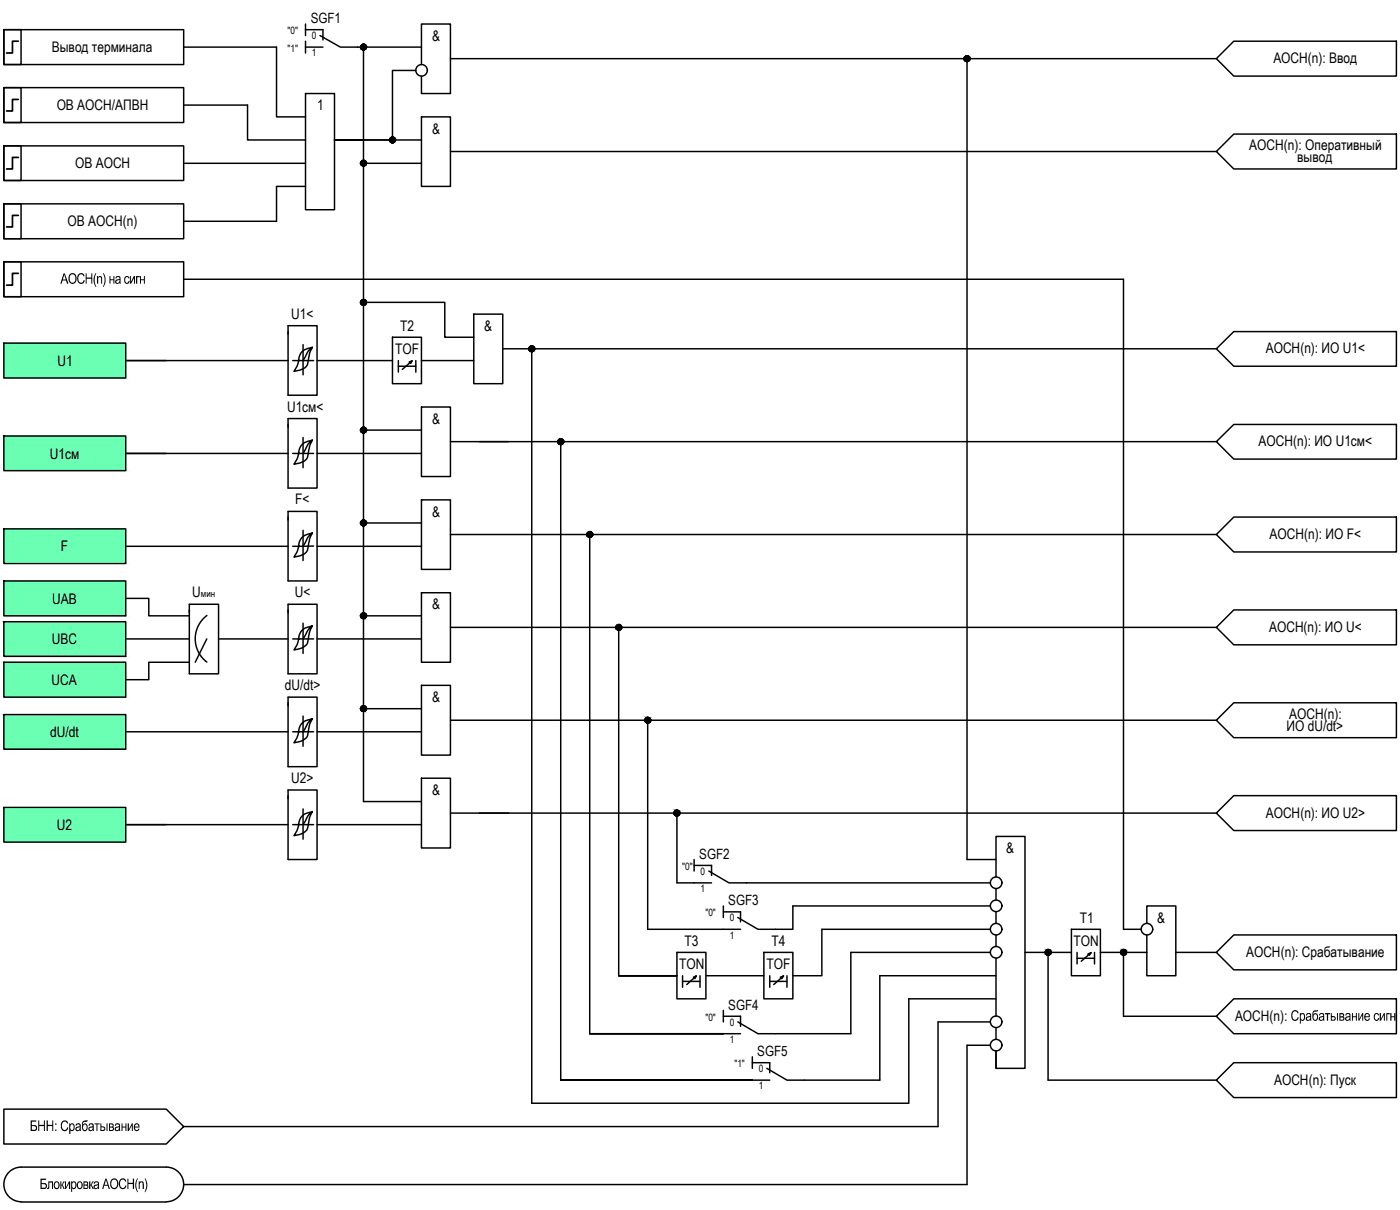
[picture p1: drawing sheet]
<svg xmlns="http://www.w3.org/2000/svg" width="241mm" height="209mm" viewBox="0 0 241 209" stroke-linecap="round" stroke-linejoin="round" font-family="sans-serif">
<g fill="none" stroke="#000" stroke-width=".25">
<path d="M.7 5.1h2.9v6h-2.9zM.7 5.1h31v6h-31zM.7 15.1h2.9v6h-2.9zM.7 15.1h31v6h-31zM31.7 8.1h16v12h5M31.7 18.1h11v6h10M52.7 16.1h4.9v20h-4.9zM52.7 5.1h3v1.8M52.7 8.1h3M52.7 4.1v2M52.7 7.1v2M55.1 6.1l3.6 2h13.9"/>
<path d="M62.6 8.1v130h10M71.7 12.1h-4.1v12h-10h15M72.6 11.1v-7h5v12h-5v-3M77.6 10.1h132M166.7 10.1v138h5M212.6 7.1h28.1v6h-28.1l-3-3zM.7 25.1h2.9v6h-2.9zM.7 25.1h31v6h-31zM.7 35.1h2.9v6h-2.9zM.7 35.1h31v6h-31zM31.7 28.1h21M52.7 32.1h-5v6h-16"/>
<path d="M62.6 24.1h-5h5M62.6 28.1h10M72.6 20.1h5v12h-5zM77.6 26.1h132M212.6 23.1h28.1v6h-28.1l-3-3zM.7 45.1h31v6h-31zM.7 45.1h2.9v6h-2.9zM31.7 48.1h161.9v112h3M49.6 57.1v11h5v-12h-5v1.5M52.2 59.4v5.2M53.8 59.8a8.9 8.9 0 0 0-.8 3 2.71 2.71 0 0 1-2.3 1.2 5.1 5.1 0 0 0 .9-2.7 2.42 2.42 0 0 1 2.2-1.5l-.6 .6-1 1.7h-1.7M81.7 54.1h4.9v12h-4.9z"/>
<path d="M20.6 62.1h29M20.6 78.1h29M49.6 73.1v11h5v-12h-5v1.5M52.2 75.4v5.2M52.2 62.1h1.8M52.2 78.1h1.8M53.8 75.9a8.9 8.9 0 0 0-.8 2.9 2.71 2.71 0 0 1-2.3 1.2 5.1 5.1 0 0 0 .9-2.7 2.42 2.42 0 0 1 2.2-1.4l-.6 .5-1 1.7h-1.7M54.6 62.1h13M54.6 78.1h18M62.6 74.1h10M72.6 70.1h5v12h-5zM72.6 62.1h9.1"/>
<path d="M77.6 76.1h132M86.6 60.1h123M91.6 60.1v130M96.6 76.1v110M209.6 60.1l3-3h28.1v6h-28.1zM209.6 76.1l3-3h28.1v6h-28.1zM21.7 94.1h27.9M49.6 89.1v11h5v-12h-5v1.5M52.2 91.4v5.2M53.8 91.9a8.9 8.9 0 0 0-.8 2.9 2.71 2.71 0 0 1-2.3 1.2 5.1 5.1 0 0 0 .9-2.7 2.42 2.42 0 0 1 2.2-1.4l-.6 .5-1 1.7h-1.7M54 94.1h-1.8M54.6 94.1h18"/>
<path d="M62.6 90.1h10M72.6 86.1h5v12h-5zM77.6 92.1h132M101.6 92.1v86M209.6 92.1l3-3h28.1v6h-28.1zM32.6 105.1v11h5.1v-12h-5.1v1.5M35.6 110.1l-2 4M35.7 106.1a5 5 0 0 0 0 8M37.7 110.1h11.9M49.6 105.1v11h5v-12h-5v1.5M52.2 107.4v5.2M52.2 110.1h1.8"/>
<path d="M53.8 107.9l-.4 .8-.3 1.5a1.98 1.98 0 0 1-2.1 1.7l-.3 .1a5.1 5.1 0 0 0 .9-2.7 2.42 2.42 0 0 1 2.2-1.4l-.2 .2a2.75 2.75 0 0 0-1 1.4l-.4 .6h-1.7M54.6 110.1h18M62.6 106.1h10M72.6 102.1h5v12h-5zM72.6 118.1h5v12h-5zM77.6 108.1h132M106.6 108.1v60M209.6 108.1l3-3h28.1v6h-28.1zM21.7 126.1h27.9M49.6 121.1v11h5v-12h-5v1.5M49.6 137.1v11h5v-12h-5v1.5M52.2 123.4v5.2"/>
<path d="M52.2 139.4v5.2M52.2 126.1h1.8M53.8 123.9l-.4 .8-.3 1.5a1.98 1.98 0 0 1-2.1 1.7l-.3 .1a5.6 5.6 0 0 0 .9-2.7 2.42 2.42 0 0 1 2.2-1.4l-.2 .2a2.75 2.75 0 0 0-1 1.4l-.4 .6h-1.7M53.8 139.9a5.7 5.7 0 0 0-.8 2.7 1.86 1.86 0 0 1-1.5 1.2l-.8 .2 .5-.8 .3-1a2.05 2.05 0 0 1 1.4-2.1l.9-.2a3 3 0 0 0-1.2 1.6l-.4 .6h-1.7M54.6 126.1h18M62.6 122.1h10M72.6 134.1h5v12h-5zM77.6 124.1h132M111.6 124.1v36M209.6 124.1l3-3h28.1v6h-28.1zM20.6 142.1h29M52.2 142.1h1.8"/>
<path d="M54.6 142.1h18M77.6 140.1h132M116.7 140.1v12M119.6 152.1h3M119.6 149.1h3v1.8M119.6 148.1v2M122.2 150.1l3.4 2h45M124.7 157.1h2.9v1.8M124.7 156.1v2M127.2 158.1l3.4 2h3M136.6 156.1h34M171.7 151.1v-7h4.9v40h-4.9v-3v3"/>
<path d="M171.7 153.1v2M171.7 157.1v2M197.6 159.1v-3h5v12h-5v-7M209.6 140.1l3-3h28.1v6h-28.1zM116.7 168.1h-10.1h10.1M121.7 168.1h9.9M124.7 178.1h-23.1h23.1M124.7 160.1h2.9M124.7 175.1h2.9v1.8M124.7 174.1v2M124.7 178.1h2.9M127.2 176.1l3.4 2h3"/>
<path d="M141.6 160.1h29M146.6 164.1h24M151.6 168.1h20.1M156.6 172.1h15.1M161.7 176.1h8.9M171.7 161.1v2M171.7 165.1v10M171.7 177.1v2M180.6 164.1v22h29M193.6 175.1h16M202.6 164.1h7M209.6 164.1l3-3h28.1v6h-28.1z"/>
<path d="M209.6 175.1l3-3h28.1v6h-28.1zM31.7 194.1l-3.1 3h-27.9v-6h27.9l3.1 3h130M129.7 186.1h-33.1h33.1M129.7 183.1h3v1.8M129.7 186.1h3M129.7 182.1v2M132.2 184.1l3.4 2h3M166.7 180.1h3.9M209.6 186.1l3-3h28.1v6h-28.1zM3.6 201.1h25.1a2.98 2.98 0 0 1 3 3 2.98 2.98 0 0 1-3 3M3.6 207.1h25M3.7 201.1a2.98 2.98 0 0 0-3 3 2.98 2.98 0 0 0 3 3"/>
<circle cx="62.7" cy="8.1" r=".49"/>
<circle cx="72.7" cy="12.1" r=".99"/>
<circle cx="166.7" cy="10.1" r=".49"/>
<circle cx="62.7" cy="28.1" r=".49"/>
<circle cx="67.7" cy="24.1" r=".49"/>
<circle cx="62.7" cy="52.1" r=".49"/>
<circle cx="62.7" cy="74.1" r=".49"/>
<circle cx="91.7" cy="60.1" r=".49"/>
<circle cx="96.7" cy="76.1" r=".49"/>
<circle cx="62.7" cy="90.1" r=".49"/>
<circle cx="101.7" cy="92.1" r=".49"/>
<circle cx="62.7" cy="106.1" r=".49"/>
<circle cx="106.6" cy="108.1" r=".49"/>
<circle cx="62.7" cy="122.1" r=".49"/>
<circle cx="111.6" cy="124.1" r=".49"/>
<circle cx="116.7" cy="140.1" r=".49"/>
<circle cx="171.7" cy="152.1" r=".99"/>
<circle cx="171.7" cy="156.1" r=".99"/>
<circle cx="171.7" cy="164.1" r=".99"/>
<circle cx="171.7" cy="176.1" r=".99"/>
<circle cx="171.7" cy="160.1" r=".99"/>
<circle cx="180.6" cy="164.1" r=".49"/>
<circle cx="193.6" cy="164.1" r=".49"/>
<circle cx="197.7" cy="160.1" r=".99"/>
<circle cx="171.7" cy="180.1" r=".99"/>
</g>
<g fill="#000" stroke="#000" stroke-width=".17">
<path d="M62.6 7.6h.1zM166.4 10.6h.5zM166.4 9.7h.5zM166.5 10.6h.2zM166.6 9.6h.1zM62.6 27.6h.1zM67.6 23.6h.1zM62.6 51.6h.1zM91.6 59.6h.1zM62.6 73.6h.1zM96.6 75.6h.1zM62.6 89.6h.1z"/>
<path d="M101.3 92.4h.7zM101.5 92.6h.3zM101.6 91.6h.1zM62.6 106.6h.2zM62.6 105.6h.1zM106.5 108.6h.3zM106.6 107.6h.1zM62.6 122.6h.2zM62.6 121.6h.1zM111.5 124.6h.2zM111.6 123.6h.1zM116.6 139.6h.1z"/>
<path d="M116.5 140.6h.2zM180.5 164.6h.3zM180.6 163.6h.1zM193.5 164.6h.2zM193.6 163.6h.1z"/>
<path d="M62.6 8.6h.1zM62.6 8.6h.1zM62.6 8.6h.2z"/>
<path d="M62.6 7.6l.2 .1zM62.6 7.6l.2 .1z"/>
<path d="M62.6 7.7h.2zM62.5 7.7h.3z"/>
<path d="M62.5 7.7h.4zM62.4 7.7h.5z"/>
<path d="M62.5 8.6h.3zM62.5 8.6h.3z"/>
<path d="M62.4 7.7h.5zM62.4 7.7h.5z"/>
<path d="M62.4 8.6h.5zM62.4 8.6h.4z"/>
<path d="M62.4 7.7h.5zM62.3 7.7h.6z"/>
<path d="M62.4 8.5h.5zM62.4 8.5l.5 .1z"/>
<path d="M62.3 7.7h.7zM62.3 7.7h.7z"/>
<path d="M62.3 8.5h.6zM62.3 8.5h.6z"/>
<path d="M62.3 7.7l.7 .1zM62.3 7.7l.7 .1z"/>
<path d="M62.3 8.5h.7zM62.3 8.5h.6z"/>
<path d="M62.3 7.8h.7zM62.3 7.8h.7z"/>
<path d="M62.3 7.8l.8 .1zM62.3 7.8l.8 .1z"/>
<path d="M62.3 8.4l.7 .1zM62.3 8.4l.7 .1z"/>
<path d="M62.3 8.5h.7zM62.3 8.5h.7z"/>
<path d="M62.2 7.9h.9zM62.2 7.9h.9z"/>
<path d="M62.2 7.9h.9zM62.2 7.9h.9z"/>
<path d="M62.2 8.4h.9zM62.2 8.4h.9z"/>
<path d="M62.2 8.4h.9zM62.2 8.4h.8z"/>
<path d="M62.2 7.9l.9 .1zM62.2 7.9l.9 .1z"/>
<path d="M62.2 8h1zM62.2 8h1z"/>
<path d="M62.2 8.2l.9 .1zM62.2 8.2l.9 .1z"/>
<path d="M62.2 8.3h.9zM62.2 8.3l.9 .1z"/>
<path d="M62.2 8l1 .1zM62.2 8l1 .1z"/>
<path d="M62.1 8.1h1.1zM62.1 8.1h1.1z"/>
<path d="M62.1 8.1l1.1 .1zM62.1 8.1l1.1 .1z"/>
<path d="M62.1 8.2h1.1zM62.1 8.2h1.1z"/>
<path d="M62.2 8.2h1zM62.2 8.2h.9z"/>
<path d="M166.5 10.6h.2zM166.6 10.6h.1z"/>
<path d="M166.6 9.6h.1zM166.5 9.6h.2z"/>
<path d="M166.5 9.6h.3zM166.5 9.6h.3z"/>
<path d="M166.5 9.6l.4 .1zM166.5 9.6l.4 .1zM166.4 9.7h.5z"/>
<path d="M166.5 10.6h.3zM166.5 10.6h.2z"/>
<path d="M166.4 9.7h.5zM166.4 9.7h.5z"/>
<path d="M166.4 10.6h.5zM166.4 10.6h.4z"/>
<path d="M166.4 9.7h.6zM166.3 9.7h.7z"/>
<path d="M166.4 10.5h.5zM166.4 10.5l.5 .1zM166.4 10.6h.5z"/>
<path d="M166.3 9.7l.7 .1zM166.3 9.8h.7z"/>
<path d="M166.3 10.5h.7zM166.3 10.5h.6z"/>
<path d="M166.3 9.8h.7zM166.3 9.8h.7z"/>
<path d="M166.3 10.5h.7zM166.3 10.5h.7z"/>
<path d="M166.2 9.8l.9 .1zM166.2 9.8l.9 .1z"/>
<path d="M166.2 10.4h.8zM166.2 10.4l.8 .1z"/>
<path d="M166.2 9.9h.9zM166.2 9.9h.9z"/>
<path d="M166.2 9.9h.9zM166.2 9.9h.9z"/>
<path d="M166.2 10.4h.9zM166.2 10.4h.9z"/>
<path d="M166.2 10.4h.9zM166.2 10.4h.8z"/>
<path d="M166.2 9.9l.9 .1zM166.2 9.9l.9 .1z"/>
<path d="M166.1 10h1zM166.1 10h1z"/>
<path d="M166.1 10l1 .1zM166.1 10l1 .1z"/>
<path d="M166.1 10.1h1zM166.1 10.1h1z"/>
<path d="M166.1 10.1h1zM166.1 10.1h1z"/>
<path d="M166.1 10.1l1 .1zM166.1 10.1l1 .1z"/>
<path d="M166.1 10.2l1 .1zM166.1 10.2l1 .1z"/>
<path d="M166.1 10.3h1zM166.1 10.3h1z"/>
<path d="M166.2 10.3h.9zM166.2 10.3l.9 .1z"/>
<path d="M62.6 28.6h.1zM62.6 28.6h.1zM62.6 28.6h.2z"/>
<path d="M62.6 27.6h.2zM62.6 27.6h.2z"/>
<path d="M62.6 27.6h.2zM62.5 27.6h.3z"/>
<path d="M62.5 27.6l.4 .1zM62.4 27.7h.5z"/>
<path d="M62.5 28.6h.3zM62.5 28.6h.3z"/>
<path d="M62.4 27.7h.5zM62.4 27.7h.5z"/>
<path d="M62.4 28.6h.5zM62.4 28.6h.4z"/>
<path d="M62.4 27.7h.5zM62.4 27.7h.5z"/>
<path d="M62.4 28.6h.5zM62.4 28.6h.5z"/>
<path d="M62.3 27.7l.7 .1zM62.3 27.7l.7 .1z"/>
<path d="M62.3 28.5h.6zM62.3 28.5l.6 .1z"/>
<path d="M62.3 28.5h.7zM62.3 28.5h.7z"/>
<path d="M62.3 28.5h.7zM62.3 28.5h.6z"/>
<path d="M62.3 27.8h.7zM62.3 27.8h.7z"/>
<path d="M62.3 27.8h.7zM62.3 27.8h.7z"/>
<path d="M62.3 27.8h.8zM62.3 27.8h.8z"/>
<path d="M62.3 28.4l.7 .1zM62.3 28.4l.7 .1z"/>
<path d="M62.2 27.8l.9 .1zM62.2 27.8l.9 .1z"/>
<path d="M62.2 27.9h.9zM62.2 27.9h.9z"/>
<path d="M62.2 28.4h.9zM62.2 28.4h.9z"/>
<path d="M62.2 28.4h.9zM62.2 28.4h.8z"/>
<path d="M62.2 27.9l.9 .1zM62.2 27.9l.9 .1z"/>
<path d="M62.2 28h1zM62.2 28h1z"/>
<path d="M62.2 28.3h.9zM62.2 28.3h.9z"/>
<path d="M62.2 28.3h.9zM62.2 28.3l.9 .1z"/>
<path d="M62.2 28l1 .1zM62.2 28l1 .1z"/>
<path d="M62.1 28.1h1.1zM62.1 28.1h1.1z"/>
<path d="M62.1 28.1l1.1 .1zM62.1 28.1l1.1 .1z"/>
<path d="M62.1 28.2h1.1zM62.1 28.2h1.1z"/>
<path d="M62.2 28.2h1zM62.2 28.2l.9 .1z"/>
<path d="M67.6 24.6h.1zM67.6 24.6h.1zM67.6 24.6h.2z"/>
<path d="M67.6 23.6l.2 .1zM67.6 23.6l.2 .1z"/>
<path d="M67.6 23.7h.2zM67.5 23.7h.3z"/>
<path d="M67.5 23.7h.3zM67.4 23.7h.4z"/>
<path d="M67.5 24.6h.3zM67.5 24.6h.3z"/>
<path d="M67.4 23.7h.5zM67.4 23.7h.5z"/>
<path d="M67.4 24.6h.4zM67.4 24.6h.4z"/>
<path d="M67.4 23.7h.5zM67.3 23.7h.6z"/>
<path d="M67.4 24.5h.5zM67.4 24.5l.4 .1z"/>
<path d="M67.3 23.7h.7zM67.3 23.7h.7z"/>
<path d="M67.3 24.5h.6zM67.3 24.5h.6z"/>
<path d="M67.3 23.7l.7 .1zM67.3 23.7l.7 .1z"/>
<path d="M67.3 24.5h.7zM67.3 24.5h.6z"/>
<path d="M67.3 23.8h.7zM67.3 23.8h.7z"/>
<path d="M67.3 23.8l.8 .1zM67.3 23.8l.8 .1z"/>
<path d="M67.3 24.4l.7 .1zM67.3 24.4l.7 .1z"/>
<path d="M67.3 24.5h.7zM67.3 24.5h.7z"/>
<path d="M67.2 23.9h.9zM67.2 23.9h.9z"/>
<path d="M67.2 24.4h.9zM67.2 24.4h.8z"/>
<path d="M67.2 23.9l.9 .1zM67.2 24h.9z"/>
<path d="M67.2 24h.9zM67.2 24h.9z"/>
<path d="M67.2 24h.9zM67.2 24h.9z"/>
<path d="M67.2 24.2l.9 .1zM67.2 24.2l.9 .1z"/>
<path d="M67.2 24.3h.9zM67.2 24.3h.9z"/>
<path d="M67.2 24.3h.9zM67.2 24.3l.9 .1z"/>
<path d="M67.2 24l.9 .1zM67.2 24l.9 .1z"/>
<path d="M67.1 24.1h1zM67.1 24.1h1z"/>
<path d="M67.1 24.1l1 .1zM67.1 24.1l1 .1z"/>
<path d="M67.1 24.2h1zM67.1 24.2h1z"/>
<path d="M67.2 24.2h.9zM67.2 24.2h.9z"/>
<path d="M62.6 52.6h.1zM62.6 52.6h.1zM62.6 52.6h.2z"/>
<path d="M62.6 51.6h.2zM62.6 51.6h.2z"/>
<path d="M62.6 51.6h.2zM62.5 51.6h.3z"/>
<path d="M62.5 51.6l.4 .1zM62.4 51.7h.5z"/>
<path d="M62.5 52.6h.3zM62.5 52.6h.3z"/>
<path d="M62.4 51.7h.5zM62.4 51.7h.5z"/>
<path d="M62.4 52.6h.5zM62.4 52.6h.4z"/>
<path d="M62.4 51.7h.5zM62.4 51.7h.5z"/>
<path d="M62.4 52.6h.5zM62.4 52.6h.5z"/>
<path d="M62.3 51.7l.7 .1zM62.3 51.7l.7 .1z"/>
<path d="M62.3 52.5h.6zM62.3 52.5l.6 .1z"/>
<path d="M62.3 52.5h.7zM62.3 52.5h.7z"/>
<path d="M62.3 52.5h.7zM62.3 52.5h.6z"/>
<path d="M62.3 51.8h.7zM62.3 51.8h.7z"/>
<path d="M62.3 51.8h.7zM62.3 51.8h.7z"/>
<path d="M62.3 51.8h.8zM62.3 51.8h.8z"/>
<path d="M62.3 52.4l.7 .1zM62.3 52.4l.7 .1z"/>
<path d="M62.2 51.8l.9 .1zM62.2 51.8l.9 .1z"/>
<path d="M62.2 51.9h.9zM62.2 51.9h.9z"/>
<path d="M62.2 52.4h.9zM62.2 52.4h.9z"/>
<path d="M62.2 52.4h.9zM62.2 52.4h.8z"/>
<path d="M62.2 51.9l.9 .1zM62.2 51.9l.9 .1z"/>
<path d="M62.2 52h1zM62.2 52h1z"/>
<path d="M62.2 52.3h.9zM62.2 52.3h.9z"/>
<path d="M62.2 52.3h.9zM62.2 52.3l.9 .1z"/>
<path d="M62.2 52l1 .1zM62.2 52l1 .1z"/>
<path d="M62.1 52.1h1.1zM62.1 52.1h1.1z"/>
<path d="M62.1 52.1l1.1 .1zM62.1 52.1l1.1 .1z"/>
<path d="M62.1 52.2h1.1zM62.1 52.2h1.1z"/>
<path d="M62.2 52.2h1zM62.2 52.2l.9 .1z"/>
<path d="M91.6 59.6h.2zM91.6 59.6h.2z"/>
<path d="M91.6 59.6h.2zM91.5 59.6h.3z"/>
<path d="M91.5 59.6l.4 .1zM91.5 59.6l.4 .1z"/>
<path d="M91.4 59.7h.5zM91.4 59.7h.5z"/>
<path d="M91.4 59.7h.5zM91.3 59.7h.6z"/>
<path d="M91.3 59.7h.7zM91.3 59.7h.7z"/>
<path d="M91.3 59.7l.7 .1zM91.3 59.7l.7 .1z"/>
<path d="M91.3 59.8h.7zM91.3 59.8h.7z"/>
<path d="M91.3 59.8h.8zM91.3 59.8h.8z"/>
<path d="M91.2 59.8l.9 .1zM91.2 59.8l.9 .1z"/>
<path d="M91.2 59.9h.9zM91.2 59.9h.9z"/>
<path d="M91.2 59.9l.9 .1zM91.2 59.9l.9 .1z"/>
<path d="M91.2 60h.9zM91.2 60h.9z"/>
<path d="M62.6 74.6h.1zM62.6 74.6h.1zM62.6 74.6h.2z"/>
<path d="M62.6 73.6h.2zM62.6 73.6h.2z"/>
<path d="M62.6 73.6h.2zM62.5 73.6h.3z"/>
<path d="M62.5 73.6h.4zM62.4 73.6h.5z"/>
<path d="M62.5 74.6h.3zM62.5 74.6h.3z"/>
<path d="M62.4 73.6l.5 .1zM62.4 73.6l.5 .1z"/>
<path d="M62.4 74.6h.5zM62.4 74.6h.4z"/>
<path d="M62.4 73.7h.5zM62.4 73.7h.5z"/>
<path d="M62.4 74.5h.5zM62.4 74.5l.5 .1z"/>
<path d="M62.3 73.7h.7zM62.3 73.7h.7z"/>
<path d="M62.3 74.5h.6zM62.3 74.5h.6z"/>
<path d="M62.3 73.7l.7 .1zM62.3 73.7l.7 .1z"/>
<path d="M62.3 74.5h.7zM62.3 74.5h.6z"/>
<path d="M62.3 73.8h.7zM62.3 73.8h.7z"/>
<path d="M62.3 73.8l.8 .1zM62.3 73.8l.8 .1z"/>
<path d="M62.3 74.4l.7 .1zM62.3 74.4l.7 .1z"/>
<path d="M62.3 74.5h.7zM62.3 74.5h.7z"/>
<path d="M62.2 73.9h.9zM62.2 73.9h.9z"/>
<path d="M62.2 73.9h.9zM62.2 73.9h.9z"/>
<path d="M62.2 74.4h.9zM62.2 74.4h.9z"/>
<path d="M62.2 74.4h.9zM62.2 74.4h.8z"/>
<path d="M62.2 73.9l.9 .1zM62.2 73.9l.9 .1z"/>
<path d="M62.2 74h1zM62.2 74h1z"/>
<path d="M62.2 74.2l.9 .1zM62.2 74.2l.9 .1z"/>
<path d="M62.2 74.3h.9zM62.2 74.3l.9 .1z"/>
<path d="M62.2 74l1 .1zM62.2 74l1 .1z"/>
<path d="M62.1 74.1h1.1zM62.1 74.1h1.1z"/>
<path d="M62.1 74.1l1.1 .1zM62.1 74.1l1.1 .1z"/>
<path d="M62.1 74.2h1.1zM62.1 74.2h1.1z"/>
<path d="M62.2 74.2h1zM62.2 74.2h.9z"/>
<path d="M91.6 60.6h.1zM91.6 60.6h.1zM91.6 60.6h.2z"/>
<path d="M91.5 60.6h.3zM91.5 60.6h.3z"/>
<path d="M91.4 60.6h.5zM91.4 60.6h.4z"/>
<path d="M91.4 60.6h.5zM91.4 60.6h.5z"/>
<path d="M91.3 60.5h.6zM91.3 60.5l.6 .1z"/>
<path d="M91.3 60.5h.7zM91.3 60.5h.7z"/>
<path d="M91.3 60.5h.7zM91.3 60.5h.6z"/>
<path d="M91.3 60.4l.7 .1zM91.3 60.4l.7 .1z"/>
<path d="M91.2 60.4h.9zM91.2 60.4h.8z"/>
<path d="M91.2 60.3h.9zM91.2 60.3h.9z"/>
<path d="M91.2 60.3l.9 .1zM91.2 60.3l.9 .1z"/>
<path d="M91.2 60.4h.9zM91.2 60.4h.9z"/>
<path d="M91.2 60l.9 .1zM91.2 60l.9 .1z"/>
<path d="M91.1 60.1h1zM91.1 60.1h1z"/>
<path d="M91.1 60.1l1 .1zM91.1 60.1l1 .1z"/>
<path d="M91.1 60.2h1zM91.1 60.2h1z"/>
<path d="M91.2 60.2h.9zM91.2 60.2l.9 .1z"/>
<path d="M96.6 76.6h.1zM96.6 76.6h.1zM96.6 76.6h.2z"/>
<path d="M96.6 75.6h.2zM96.6 75.6h.2z"/>
<path d="M96.6 75.6h.2zM96.5 75.6h.3z"/>
<path d="M96.5 75.6l.3 .1zM96.4 75.7h.4z"/>
<path d="M96.5 76.6h.3zM96.5 76.6h.3z"/>
<path d="M96.4 75.7h.5zM96.4 75.7h.5z"/>
<path d="M96.4 76.6h.4zM96.4 76.6h.4z"/>
<path d="M96.4 75.7h.5zM96.4 75.7h.5z"/>
<path d="M96.4 76.6h.5zM96.4 76.6h.4z"/>
<path d="M96.3 75.7h.7zM96.3 75.7h.7z"/>
<path d="M96.3 76.5h.6zM96.3 76.5l.6 .1z"/>
<path d="M96.3 75.7l.7 .1zM96.3 75.7l.7 .1z"/>
<path d="M96.3 76.5h.7zM96.3 76.5h.7z"/>
<path d="M96.3 76.5h.7zM96.3 76.5h.6z"/>
<path d="M96.3 75.8h.7zM96.3 75.8h.7z"/>
<path d="M96.3 75.8l.8 .1zM96.3 75.8l.8 .1z"/>
<path d="M96.3 76.4l.7 .1zM96.3 76.4l.7 .1z"/>
<path d="M96.2 75.9h.9zM96.2 75.9h.9z"/>
<path d="M96.2 76.4h.9zM96.2 76.4h.8z"/>
<path d="M96.2 75.9h.9zM96.2 75.9h.9z"/>
<path d="M96.2 75.9l.9 .1zM96.2 75.9l.9 .1z"/>
<path d="M96.2 76h.9zM96.2 76h.9z"/>
<path d="M96.2 76.3h.9zM96.2 76.3h.9z"/>
<path d="M96.2 76.3l.9 .1zM96.2 76.3l.9 .1z"/>
<path d="M96.2 76.4h.9zM96.2 76.4h.9z"/>
<path d="M96.2 76l.9 .1zM96.2 76l.9 .1z"/>
<path d="M96.1 76.1h1zM96.1 76.1h1z"/>
<path d="M96.1 76.1h1zM96.1 76.1h1z"/>
<path d="M96.1 76.1l1 .1zM96.1 76.1l1 .1z"/>
<path d="M96.2 76.2h.9zM96.2 76.2l.9 .1z"/>
<path d="M62.6 90.6h.1zM62.6 90.6h.1zM62.6 90.6h.2z"/>
<path d="M62.6 89.6l.2 .1zM62.6 89.6l.2 .1z"/>
<path d="M62.6 89.7h.2zM62.5 89.7h.3z"/>
<path d="M62.5 89.7h.4zM62.4 89.7h.5z"/>
<path d="M62.5 90.6h.3zM62.5 90.6h.3z"/>
<path d="M62.4 89.7h.5zM62.4 89.7h.5z"/>
<path d="M62.4 90.6h.5zM62.4 90.6h.4z"/>
<path d="M62.4 89.7h.5zM62.3 89.7h.6z"/>
<path d="M62.4 90.5h.5zM62.4 90.5l.5 .1z"/>
<path d="M62.3 89.7h.7zM62.3 89.7h.7z"/>
<path d="M62.3 90.5h.6zM62.3 90.5h.6z"/>
<path d="M62.3 89.7l.7 .1zM62.3 89.7l.7 .1z"/>
<path d="M62.3 90.5h.7zM62.3 90.5h.6z"/>
<path d="M62.3 89.8h.7zM62.3 89.8h.7z"/>
<path d="M62.3 89.8l.8 .1zM62.3 89.8l.8 .1z"/>
<path d="M62.3 90.4l.7 .1zM62.3 90.4l.7 .1z"/>
<path d="M62.3 90.5h.7zM62.3 90.5h.7z"/>
<path d="M62.2 89.9h.9zM62.2 89.9h.9z"/>
<path d="M62.2 89.9h.9zM62.2 89.9h.9z"/>
<path d="M62.2 90.3l.9 .1zM62.2 90.3l.9 .1z"/>
<path d="M62.2 90.4h.9zM62.2 90.4h.8z"/>
<path d="M62.2 89.9l.9 .1zM62.2 89.9l.9 .1z"/>
<path d="M62.2 90h1zM62.2 90h1z"/>
<path d="M62.2 90.2l.9 .1zM62.2 90.2l.9 .1z"/>
<path d="M62.2 90.3h.9zM62.2 90.3h.9z"/>
<path d="M62.2 90l1 .1zM62.2 90l1 .1z"/>
<path d="M62.1 90.1h1.1zM62.1 90.1h1.1z"/>
<path d="M62.1 90.1l1.1 .1zM62.1 90.1l1.1 .1z"/>
<path d="M62.1 90.2h1.1zM62.1 90.2h1.1z"/>
<path d="M62.2 90.2h1zM62.2 90.2h.9z"/>
<path d="M101.5 92.6h.2zM101.6 92.6h.1z"/>
<path d="M101.6 91.6h.2zM101.5 91.6h.3z"/>
<path d="M101.5 91.6h.3zM101.5 91.6h.3z"/>
<path d="M101.5 91.6l.3 .1zM101.5 91.6l.3 .1z"/>
<path d="M101.5 92.6h.3zM101.5 92.6h.3z"/>
<path d="M101.5 92.6h.3zM101.5 92.6h.3z"/>
<path d="M101.5 91.7h.4zM101.4 91.7h.5z"/>
<path d="M101.4 91.7h.5zM101.4 91.7h.5z"/>
<path d="M101.4 92.6h.5zM101.4 92.6h.4z"/>
<path d="M101.4 91.7h.6zM101.3 91.7h.7z"/>
<path d="M101.4 92.5h.5zM101.4 92.5l.5 .1z"/>
<path d="M101.3 91.7l.7 .1zM101.3 91.7l.7 .1z"/>
<path d="M101.3 92.5h.7zM101.3 92.5h.6z"/>
<path d="M101.3 91.8h.7zM101.3 91.8h.7z"/>
<path d="M101.3 91.8l.8 .1zM101.3 91.8l.8 .1z"/>
<path d="M101.3 92.4h.7zM101.3 92.4l.7 .1z"/>
<path d="M101.2 91.9h.9zM101.2 91.9h.9z"/>
<path d="M101.2 92.4h.9zM101.2 92.4h.8zM101.3 92.4h.7z"/>
<path d="M101.2 91.9h.9zM101.2 91.9h.9z"/>
<path d="M101.2 91.9l.9 .1zM101.2 91.9l.9 .1z"/>
<path d="M101.2 92.3l.9 .1zM101.2 92.3l.9 .1z"/>
<path d="M101.2 92.4h.9zM101.2 92.4h.9z"/>
<path d="M101.2 92h.9zM101.2 92h.9z"/>
<path d="M101.2 92l.9 .1zM101.2 92l.9 .1z"/>
<path d="M101.2 92.1h.9zM101.2 92.1h.9z"/>
<path d="M101.2 92.1h.9zM101.2 92.1h.9z"/>
<path d="M101.2 92.1l.9 .1zM101.2 92.1l.9 .1z"/>
<path d="M101.2 92.2l.9 .1zM101.2 92.2l.9 .1z"/>
<path d="M101.2 92.3h.9zM101.2 92.3h.9z"/>
<path d="M62.6 105.6l.2 .1zM62.6 105.6l.2 .1z"/>
<path d="M62.6 106.6h.1zM62.6 106.6h.1z"/>
<path d="M62.6 105.7h.2zM62.5 105.7h.3z"/>
<path d="M62.5 105.7h.4zM62.4 105.7h.5z"/>
<path d="M62.5 106.6h.3zM62.5 106.6h.3z"/>
<path d="M62.4 105.7h.5zM62.4 105.7h.5z"/>
<path d="M62.4 106.6h.5zM62.4 106.6h.4z"/>
<path d="M62.4 105.7h.5zM62.3 105.7h.6z"/>
<path d="M62.4 106.5h.5zM62.4 106.5l.5 .1z"/>
<path d="M62.3 105.7h.7zM62.3 105.7h.7z"/>
<path d="M62.3 106.5h.6zM62.3 106.5h.6z"/>
<path d="M62.3 105.7l.7 .1zM62.3 105.7l.7 .1z"/>
<path d="M62.3 106.5h.7zM62.3 106.5h.6z"/>
<path d="M62.3 105.8h.7zM62.3 105.8h.7z"/>
<path d="M62.3 105.8l.8 .1zM62.3 105.8l.8 .1z"/>
<path d="M62.3 106.4l.7 .1zM62.3 106.4l.7 .1z"/>
<path d="M62.3 106.5h.7zM62.3 106.5h.7z"/>
<path d="M62.2 105.9h.9zM62.2 105.9h.9z"/>
<path d="M62.2 105.9l.9 .1zM62.2 105.9l.9 .1z"/>
<path d="M62.2 106.3l.9 .1zM62.2 106.3l.9 .1z"/>
<path d="M62.2 106.4h.9zM62.2 106.4h.8z"/>
<path d="M62.2 106h.9zM62.2 106h.9z"/>
<path d="M62.2 106h1zM62.2 106h1z"/>
<path d="M62.2 106.2l.9 .1zM62.2 106.2l.9 .1z"/>
<path d="M62.2 106.3h.9zM62.2 106.3h.9z"/>
<path d="M62.2 106l1 .1zM62.2 106l1 .1z"/>
<path d="M62.1 106.1h1.1zM62.1 106.1h1.1z"/>
<path d="M62.1 106.1l1.1 .1zM62.1 106.1l1.1 .1z"/>
<path d="M62.1 106.2h1.1zM62.1 106.2h1.1z"/>
<path d="M62.2 106.2h1zM62.2 106.2h.9z"/>
<path d="M106.5 108.6h.2zM106.6 108.6h.1z"/>
<path d="M106.6 107.6h.2zM106.5 107.6h.3z"/>
<path d="M106.5 107.6h.3zM106.5 107.6h.3z"/>
<path d="M106.5 107.6l.3 .1zM106.5 107.6l.3 .1z"/>
<path d="M106.5 108.6h.3zM106.5 108.6h.3z"/>
<path d="M106.5 107.7h.4zM106.4 107.7h.5z"/>
<path d="M106.5 108.6h.3zM106.5 108.6h.3z"/>
<path d="M106.4 107.7h.5zM106.4 107.7h.5z"/>
<path d="M106.4 108.5h.5zM106.4 108.5h.5z"/>
<path d="M106.4 108.5h.5zM106.4 108.5l.4 .1z"/>
<path d="M106.4 107.7h.6zM106.3 107.7h.7z"/>
<path d="M106.3 107.7l.7 .1zM106.3 107.7l.7 .1z"/>
<path d="M106.3 108.5h.7zM106.3 108.5h.6z"/>
<path d="M106.3 107.8h.8zM106.2 107.8h.9z"/>
<path d="M106.3 108.4h.7zM106.3 108.4l.7 .1z"/>
<path d="M106.2 107.8l.9 .1zM106.2 107.8l.9 .1z"/>
<path d="M106.2 107.9h.9zM106.2 107.9h.9z"/>
<path d="M106.2 108.4h.9zM106.2 108.4h.9z"/>
<path d="M106.2 108.4h.9zM106.2 108.4h.8z"/>
<path d="M106.2 107.9h.9zM106.2 107.9h.9z"/>
<path d="M106.2 107.9l.9 .1zM106.2 107.9l.9 .1z"/>
<path d="M106.2 108.3l.9 .1zM106.2 108.3l.9 .1z"/>
<path d="M106.2 108.4h.9zM106.2 108.4h.9z"/>
<path d="M106.2 108h.9zM106.2 108h.9z"/>
<path d="M106.2 108l.9 .1zM106.2 108l.9 .1z"/>
<path d="M106.2 108.1h.9zM106.2 108.1h.9z"/>
<path d="M106.2 108.1l.9 .1zM106.2 108.1l.9 .1z"/>
<path d="M106.2 108.2h.9zM106.2 108.2h.9z"/>
<path d="M106.2 108.2l.9 .1zM106.2 108.2l.9 .1z"/>
<path d="M106.2 108.3h.9zM106.2 108.3h.9z"/>
<path d="M62.6 122.6h.1zM62.6 122.6h.1z"/>
<path d="M62.6 121.6h.2zM62.6 121.6h.2z"/>
<path d="M62.6 121.6l.2 .1zM62.5 121.7h.3z"/>
<path d="M62.5 121.7h.4zM62.4 121.7h.5z"/>
<path d="M62.5 122.6h.3zM62.5 122.6h.3z"/>
<path d="M62.4 121.7h.5zM62.4 121.7h.5z"/>
<path d="M62.4 122.6h.5zM62.4 122.6h.4z"/>
<path d="M62.4 121.7h.5zM62.3 121.7h.6z"/>
<path d="M62.4 122.5h.5zM62.4 122.5l.5 .1z"/>
<path d="M62.3 121.7h.7zM62.3 121.7h.7z"/>
<path d="M62.3 122.5h.6zM62.3 122.5h.6z"/>
<path d="M62.3 121.7l.7 .1zM62.3 121.7l.7 .1z"/>
<path d="M62.3 122.5h.7zM62.3 122.5h.6z"/>
<path d="M62.3 121.8h.7zM62.3 121.8h.7z"/>
<path d="M62.3 121.8l.8 .1zM62.3 121.8l.8 .1z"/>
<path d="M62.3 122.4l.7 .1zM62.3 122.4l.7 .1z"/>
<path d="M62.3 122.5h.7zM62.3 122.5h.7z"/>
<path d="M62.2 121.9h.9zM62.2 121.9h.9z"/>
<path d="M62.2 121.9l.9 .1zM62.2 121.9l.9 .1z"/>
<path d="M62.2 122.3l.9 .1zM62.2 122.3l.9 .1z"/>
<path d="M62.2 122.4h.9zM62.2 122.4h.8z"/>
<path d="M62.2 122h.9zM62.2 122h.9z"/>
<path d="M62.2 122h1zM62.2 122h1z"/>
<path d="M62.2 122.2l.9 .1zM62.2 122.2l.9 .1z"/>
<path d="M62.2 122.3h.9zM62.2 122.3h.9z"/>
<path d="M62.2 122l1 .1zM62.2 122l1 .1z"/>
<path d="M62.1 122.1h1.1zM62.1 122.1h1.1z"/>
<path d="M62.1 122.1l1.1 .1zM62.1 122.1l1.1 .1z"/>
<path d="M62.1 122.2h1.1zM62.1 122.2h1.1z"/>
<path d="M62.2 122.2h1zM62.2 122.2h.9z"/>
<path d="M111.5 124.6h.2zM111.6 124.6h.1z"/>
<path d="M111.6 123.6h.1zM111.6 123.6h.1z"/>
<path d="M111.5 123.6h.3zM111.5 123.6h.3z"/>
<path d="M111.5 123.6h.3zM111.5 123.6h.3z"/>
<path d="M111.5 124.6h.3zM111.5 124.6h.2z"/>
<path d="M111.5 123.6l.4 .1zM111.5 123.6l.4 .1z"/>
<path d="M111.5 124.6h.3zM111.5 124.6h.3z"/>
<path d="M111.4 123.7h.5zM111.4 123.7h.5z"/>
<path d="M111.4 124.5h.5zM111.4 124.5l.4 .1z"/>
<path d="M111.4 123.7h.6zM111.3 123.7h.7z"/>
<path d="M111.4 124.5h.5zM111.4 124.5h.5z"/>
<path d="M111.3 123.7l.7 .1zM111.3 123.7l.7 .1z"/>
<path d="M111.3 124.5h.7zM111.3 124.5h.6z"/>
<path d="M111.3 123.8h.7zM111.3 123.8h.7z"/>
<path d="M111.3 124.4h.7zM111.3 124.4l.7 .1z"/>
<path d="M111.2 123.8l.8 .1zM111.2 123.8l.8 .1z"/>
<path d="M111.2 123.9h.9zM111.2 123.9h.9z"/>
<path d="M111.2 124.4h.8zM111.2 124.4h.8z"/>
<path d="M111.2 123.9h.9zM111.2 123.9h.9z"/>
<path d="M111.2 123.9l.9 .1zM111.2 123.9l.9 .1z"/>
<path d="M111.2 124.3l.9 .1zM111.2 124.3l.9 .1z"/>
<path d="M111.2 124.4h.9zM111.2 124.4h.8zM111.2 124.4h.8zM111.2 124.4h.8z"/>
<path d="M111.2 124h.9zM111.2 124h.9z"/>
<path d="M111.2 124l.9 .1zM111.2 124l.9 .1z"/>
<path d="M111.2 124.1h.9zM111.2 124.1h.9z"/>
<path d="M111.2 124.1l.9 .1zM111.2 124.1l.9 .1z"/>
<path d="M111.2 124.2h.9zM111.2 124.2h.9z"/>
<path d="M111.2 124.2l.9 .1zM111.2 124.2l.9 .1z"/>
<path d="M111.2 124.3h.9zM111.2 124.3h.9z"/>
<path d="M116.6 139.6h.1zM116.6 139.6h.1z"/>
<path d="M116.5 139.6h.3zM116.5 139.6h.3z"/>
<path d="M116.5 139.6h.4zM116.4 139.6h.5z"/>
<path d="M116.4 139.6l.5 .1zM116.4 139.6l.5 .1z"/>
<path d="M116.4 139.7h.5zM116.4 139.7h.5z"/>
<path d="M116.4 139.7h.6zM116.3 139.7h.7z"/>
<path d="M116.3 139.7l.7 .1zM116.3 139.7l.7 .1z"/>
<path d="M116.3 139.8h.7zM116.3 139.8h.7z"/>
<path d="M116.2 139.8l.9 .1zM116.2 139.8l.9 .1z"/>
<path d="M116.2 139.9h.9zM116.2 139.9h.9z"/>
<path d="M116.2 139.9h.9zM116.2 139.9h.9z"/>
<path d="M116.2 139.9l.9 .1zM116.2 139.9l.9 .1z"/>
<path d="M116.2 140h.9zM116.2 140h.9z"/>
<path d="M116.5 140.6h.2zM116.6 140.6h.1z"/>
<path d="M116.5 140.6h.3zM116.5 140.6h.2z"/>
<path d="M116.4 140.5l.5 .1zM116.4 140.5l.5 .1z"/>
<path d="M116.4 140.6h.5zM116.4 140.6h.4z"/>
<path d="M116.4 140.5h.5zM116.4 140.5h.5z"/>
<path d="M116.3 140.5h.7zM116.3 140.5h.6z"/>
<path d="M116.3 140.5h.7zM116.3 140.5h.7z"/>
<path d="M116.2 140.4h.8zM116.2 140.4h.9z"/>
<path d="M116.2 140.4h.8zM116.2 140.4l.8 .1z"/>
<path d="M116.2 140.4h.9zM116.2 140.4h.9z"/>
<path d="M116.2 140l.9 .1zM116.2 140l.9 .1z"/>
<path d="M116.2 140.1h.9zM116.2 140.1h.9z"/>
<path d="M116.2 140.1l.9 .1zM116.2 140.1l.9 .1z"/>
<path d="M116.2 140.2h.9zM116.2 140.2h.9z"/>
<path d="M116.2 140.2h.9zM116.2 140.2h.9z"/>
<path d="M116.2 140.2l.9 .1zM116.2 140.2l.9 .1z"/>
<path d="M116.2 140.3h.9zM116.2 140.3l.9 .1z"/>
<path d="M180.5 164.6h.2zM180.6 164.6h.1z"/>
<path d="M180.6 163.6l.2 .1zM180.6 163.6l.2 .1z"/>
<path d="M180.5 163.7h.3zM180.5 163.7h.3z"/>
<path d="M180.5 164.6h.3zM180.5 164.6h.3z"/>
<path d="M180.5 164.6h.3zM180.5 164.6h.3z"/>
<path d="M180.5 163.7h.3zM180.5 163.7h.3z"/>
<path d="M180.5 163.7h.4zM180.4 163.7h.5z"/>
<path d="M180.4 164.5h.5zM180.4 164.5h.5z"/>
<path d="M180.4 164.5h.5zM180.4 164.5l.4 .1z"/>
<path d="M180.4 163.7h.5zM180.4 163.7h.5z"/>
<path d="M180.4 163.7h.6zM180.4 163.7h.6z"/>
<path d="M180.3 163.7l.7 .1zM180.3 163.7l.7 .1z"/>
<path d="M180.3 164.5h.7zM180.3 164.5h.6z"/>
<path d="M180.3 163.8h.7zM180.3 163.8h.7z"/>
<path d="M180.3 164.5h.7zM180.3 164.5h.7z"/>
<path d="M180.2 163.8l.8 .1zM180.2 163.8l.8 .1z"/>
<path d="M180.2 163.9h.9zM180.2 163.9h.9z"/>
<path d="M180.2 164.4h.8zM180.2 164.4h.8z"/>
<path d="M180.2 164.4h.8zM180.2 164.4l.8 .1z"/>
<path d="M180.2 163.9h.9zM180.2 163.9h.9z"/>
<path d="M180.2 163.9l.9 .1zM180.2 163.9l.9 .1z"/>
<path d="M180.2 164.3h.9zM180.2 164.3h.9z"/>
<path d="M180.2 164.3h.9zM180.2 164.3l.8 .1z"/>
<path d="M180.2 164h.9zM180.2 164h.9z"/>
<path d="M180.2 164l.9 .1zM180.2 164l.9 .1z"/>
<path d="M180.2 164.1h.9zM180.2 164.1h.9z"/>
<path d="M180.2 164.1l.9 .1zM180.2 164.1l.9 .1z"/>
<path d="M180.2 164.2h.9zM180.2 164.2h.9z"/>
<path d="M180.2 164.2h.9zM180.2 164.2h.9z"/>
<path d="M180.2 164.2h.9zM180.2 164.2l.9 .1z"/>
<path d="M193.5 164.6h.2zM193.6 164.6h.1z"/>
<path d="M193.6 163.6l.1 .1zM193.6 163.6l.1 .1z"/>
<path d="M193.5 163.7h.3zM193.5 163.7h.3z"/>
<path d="M193.5 163.7h.3zM193.5 163.7h.3z"/>
<path d="M193.5 164.6h.3zM193.5 164.6h.2z"/>
<path d="M193.5 163.7h.4zM193.5 163.7h.4z"/>
<path d="M193.5 164.6h.3zM193.5 164.6h.3z"/>
<path d="M193.4 163.7h.5zM193.4 163.7h.5z"/>
<path d="M193.4 164.5h.5zM193.4 164.5l.4 .1z"/>
<path d="M193.4 163.7h.6zM193.4 163.7h.6z"/>
<path d="M193.4 164.5h.5zM193.4 164.5h.5z"/>
<path d="M193.3 163.7l.7 .1zM193.3 163.8h.7z"/>
<path d="M193.3 164.5h.7zM193.3 164.5h.6z"/>
<path d="M193.3 163.8h.7zM193.3 163.8h.7z"/>
<path d="M193.3 164.5h.7zM193.3 164.5h.7z"/>
<path d="M193.2 163.8l.8 .1zM193.2 163.8l.8 .1z"/>
<path d="M193.2 163.9h.9zM193.2 163.9h.9z"/>
<path d="M193.2 164.4h.8zM193.2 164.4h.8z"/>
<path d="M193.2 164.4h.8zM193.2 164.4l.8 .1z"/>
<path d="M193.2 163.9h.9zM193.2 163.9h.9z"/>
<path d="M193.2 163.9l.9 .1zM193.2 163.9l.9 .1z"/>
<path d="M193.2 164.3h.9zM193.2 164.3h.9z"/>
<path d="M193.2 164.3h.9zM193.2 164.3l.8 .1z"/>
<path d="M193.2 164h.9zM193.2 164h.9z"/>
<path d="M193.2 164l.9 .1zM193.2 164l.9 .1z"/>
<path d="M193.2 164.1h.9zM193.2 164.1h.9z"/>
<path d="M193.2 164.1l.9 .1zM193.2 164.1l.9 .1z"/>
<path d="M193.2 164.2h.9zM193.2 164.2h.9z"/>
<path d="M193.2 164.2h.9zM193.2 164.2h.9z"/>
<path d="M193.2 164.2h.9zM193.2 164.2l.9 .1z"/>
</g>
<path d="M3.2 7.1h-1.1v2h-1M3.2 17.1h-1.1v2h-1M3.2 27.1h-1.1v2h-1M3.2 37.1h-1.1v2h-1M3.2 47.1h-1.1v2h-1" fill="none" stroke="#000" stroke-width=".3"/>
<g fill="#000">
<path d="M13.5 47.3l.2-.2h.5l.4 .3v.2h-.2a.47 .47 0 0 0-.6-.3 .47 .47 0 0 0-.3 .6l.2 .6a.43 .43 0 0 0 .4 .2 .43 .43 0 0 0 .3-.5l.2 .2-.3 .5h-.5l-.2-.1-.3-.7zM14.8 47.1h.1v.7h.8v-.7h.2v1.8h-.2v-.9h-.8v.9h-.1zM16.5 47.1h.1l-.2 .5-.1 .7 .3 1.1h-.2l-.3-.9 .1-.8zM16.7 47.6h.2v.2a.39 .39 0 0 1 .5-.2 .39 .39 0 0 1 .2 .5v.8h-.2v-.8a.28 .28 0 0 0-.3-.4 .28 .28 0 0 0-.2 .5v.7h-.2zM17.7 47.1l.3 .1 .2 .7v.7l-.3 .8h-.2l.3-.9v-.6zM18.9 47.6h.1v.5h.5v-.5h.2v1.3h-.2v-.6h-.5v.6h-.1zM21.5 47.7l.3-.1a.44 .44 0 0 1 .5 .4h-.2a.32 .32 0 0 0-.4-.2 .32 .32 0 0 0-.1 .5 .29 .29 0 0 0 .2 .4 .29 .29 0 0 0 .3-.3h.2v.2a.49 .49 0 0 1-.7 .2 .49 .49 0 0 1-.2-.7zM22.4 47.6h.2v1l.5-1h.2v1.3h-.2v-1l-.5 1h-.2zM23.4 47.6h.7v.2h-.4v1.1h-.3zM24.1 47.6h.2v.5h.5v-.5h.2v1.3h-.2v-.6h-.5v.6h-.2zM222.7 174.3l.3-.2h.4l.4 .3v.2l-.2 .1a.44 .44 0 0 0-.6-.4 .44 .44 0 0 0-.3 .6v.4l.3 .4h.4l.2-.5 .2 .1-.1 .4-.2 .2h-.4l-.4-.3-.2-.9zM228.3 174.6h.9v.2h-.3v1.1h-.2v-1.1h-.4z"/>
<path d="M233 174.6h.2v.5h.5v-.5h.1v1.3h-.1v-.6h-.5v.6h-.2zM234.1 174.6h.2v1l.5-1h.1v1.3h-.1v-1l-.5 1h-.2zM236.9 174.7l.2-.1h.4l.1 .2v.2h-.1a.26 .26 0 0 0-.3-.3 .26 .26 0 0 0-.2 .4l-.1 .2a.31 .31 0 0 0 .2 .4 .31 .31 0 0 0 .4-.3l.2 .1-.3 .4h-.4l-.2-.2v-.7zM237.8 174.6h.2v1l.5-1h.2v1.3h-.2v-1l-.5 1h-.2zM238.9 174.6h.6v.2h-.4v1.1h-.2zM239.6 174.6h.2v.5h.5v-.5h.2v1.3h-.2v-.6h-.5v.6h-.2zM8 193.1h.2v.7h.8v-.7h.2v1.8h-.2v-.9h-.8v.9h-.2zM10.7 193.3l.3-.2h.4l.4 .5-.3-.1a.45 .45 0 0 0-.6-.2 .45 .45 0 0 0-.2 .5v.7l.3 .2a.42 .42 0 0 0 .5-.4h.3l-.2 .5-.4 .1h-.2a.97 .97 0 0 1-.5-1.3zM16.3 193.6h.9v.1h-.4v1.2h-.2v-1.2h-.3zM20.9 193.6h.2v.5h.5v-.5h.2v1.3h-.2v-.6h-.5v.6h-.2zM22 193.6h.2v1l.5-1h.2v1.3h-.2v-1l-.5 1h-.2zM8.3 203.6h.8v1.3h-.1v-1.1h-.5v.6a.34 .34 0 0 1-.4 .5l.2-.4z"/>
<path d="M10.4 203.6h.2v.6l.1-.2a.37 .37 0 0 1 .4-.4v.2h-.1l-.1 .2a.23 .23 0 0 0-.1 .3 .23 .23 0 0 0 .2 .2l.2 .4h-.2l-.3-.6-.1 .6h-.2zM11.2 203.6h.2v1l.5-1h.2v1.3h-.2v-1l-.5 1h-.2zM15.4 203.6h.2v.6l.1-.1 .2-.4 .2-.1v.2h-.2l-.2 .4 .5 .7h-.3l-.2-.6-.1 .6h-.2zM20.6 203.3l.4-.2h.4l.3 .3v.2h-.2a.46 .46 0 0 0-.6-.3 .46 .46 0 0 0-.2 .7l.1 .5 .1 .1a.4 .4 0 0 0 .5 .1 .4 .4 0 0 0 .2-.5l.2 .2-.3 .4h-.7l-.3-.6v-.5zM22 203.1h.1v.7h.8v-.7h.2v1.8h-.2v-.9h-.8v.9h-.1zM23.6 203.1h.2l-.3 .6v.8l.3 .9h-.1l-.4-.8v-.7zM23.9 203.6h.2v.2a.39 .39 0 0 1 .5-.2 .39 .39 0 0 1 .2 .5v.8h-.2v-.8a.24 .24 0 0 0-.2-.4 .24 .24 0 0 0-.3 .3v.9h-.2zM24.9 203.1h.2l.3 .8-.1 .9-.2 .6-.2-.1 .3-.6v-.7z"/>
<path d="M19.9 47.7l.3-.1a.39 .39 0 0 1 .5 0 .39 .39 0 0 1 .1 .4v.9h-.2v-.2l-.2 .2a.42 .42 0 0 1-.6-.4 .42 .42 0 0 1 .6-.4 .22 .22 0 0 0 .1-.3 .22 .22 0 0 0-.3 0l-.1 .2h-.2zM20.1 48.4a.26 .26 0 0 0 .2 .4 .26 .26 0 0 0 .3-.4v-.2z"/>
<path d="M224 174.6h.2v.1a.42 .42 0 0 1 .5-.1 .42 .42 0 0 1 .2 .6l-.1 .5a.32 .32 0 0 1-.3 .2 .32 .32 0 0 1-.3-.1v.6h-.2zM224.4 174.7l-.2 .3v.3a.28 .28 0 0 0 .2 .4 .28 .28 0 0 0 .3-.3v-.5z"/>
<path d="M225.1 174.7l.3-.1a.42 .42 0 0 1 .6 .4v.9h-.2v-.2l-.2 .2a.42 .42 0 0 1-.6-.4 .42 .42 0 0 1 .6-.4 .23 .23 0 0 0 .1-.3 .23 .23 0 0 0-.4 0l-.1 .2h-.1zM225.3 175.4a.27 .27 0 0 0 .2 .4 .27 .27 0 0 0 .3-.4v-.2z"/>
<path d="M226.3 174.2l.8-.1a.52 .52 0 0 1-.6 .3l-.2 .4a.52 .52 0 0 1 .7-.1 .52 .52 0 0 1 .1 .7l-.2 .5h-.3l-.3-.1-.1-.3v-.9zM226.6 174.8l-.2 .2v.4a.32 .32 0 0 0 .4 .4 .32 .32 0 0 0 .2-.5v-.1a.37 .37 0 0 0-.4-.4z"/>
<path d="M227.4 174.7l.3-.1a.39 .39 0 0 1 .4 0 .39 .39 0 0 1 .1 .4l.1 .9h-.2l-.1-.2-.1 .2a.42 .42 0 0 1-.6-.4 .42 .42 0 0 1 .6-.4 .22 .22 0 0 0 .1-.3 .22 .22 0 0 0-.4 0l-.1 .2h-.2zM227.6 175.3a.26 .26 0 0 0 .1 .5 .26 .26 0 0 0 .3-.4v-.2z"/>
<path d="M229.4 174.6h.1v.5h.5l.2 .2a.41 .41 0 0 1-.4 .6h-.4zM229.5 175.3v.4h.2a.23 .23 0 0 0 .3-.2 .23 .23 0 0 0-.3-.2zM230.4 174.6h.2v1.3h-.2z"/>
<path d="M230.8 174.6h.6a.34 .34 0 0 1 .1 .6l.2 .3a.33 .33 0 0 1-.4 .4h-.5zM231 174.8v.3h.2a.18 .18 0 0 0 .3-.1 .18 .18 0 0 0-.3-.2zM231 175.3v.4h.3a.2 .2 0 0 0 .2-.2 .2 .2 0 0 0-.3-.2z"/>
<path d="M231.9 174.7l.3-.1a.42 .42 0 0 1 .5 .4l.1 .9h-.2v-.2l-.3 .2-.3-.1a.43 .43 0 0 1-.1-.5 .43 .43 0 0 1 .5-.2 .25 .25 0 0 0-.1-.4 .25 .25 0 0 0-.3 .3h-.2zM232.1 175.4a.26 .26 0 0 0 .1 .4 .26 .26 0 0 0 .3-.3l.1-.3z"/>
<path d="M235.2 174.8l.2-.2h.4l.3 .3v.4h-.8a.3 .3 0 0 0 .2 .4 .3 .3 0 0 0 .4-.2h.2l-.2 .3h-.6l-.2-.4zM235.4 174.8l-.1 .3h.6a.33 .33 0 0 0-.5-.3z"/>
<path d="M9.5 193.6h.2v.2h-.2zM9.5 194.6h.2v.3h-.2z"/>
<path d="M11.9 193.6h.2v.1a.49 .49 0 0 1 .7 0 .49 .49 0 0 1 .1 .6l-.3 .5a.29 .29 0 0 1-.5 0v.6h-.2zM12.2 193.8l-.1 .5a.32 .32 0 0 0 .4 .4 .32 .32 0 0 0 .2-.4v-.2a.31 .31 0 0 0-.1-.3 .31 .31 0 0 0-.4 0z"/>
<path d="M13.2 193.7l.4-.1a.38 .38 0 0 1 .3 .4l.1 .9h-.2l-.1-.2a.42 .42 0 0 1-.5 .2 .42 .42 0 0 1-.2-.6 .42 .42 0 0 1 .5-.2 .22 .22 0 0 0 .2-.3 .22 .22 0 0 0-.4 0l-.1 .2h-.2zM13.3 194.3a.25 .25 0 0 0 .1 .5 .25 .25 0 0 0 .3-.4v-.2z"/>
<path d="M14.3 193.2l.8-.2a.5 .5 0 0 1-.7 .4l-.1 .4v-.1a.52 .52 0 0 1 .7 .1 .52 .52 0 0 1 .1 .6l-.2 .4a.53 .53 0 0 1-.6 0 .53 .53 0 0 1-.2-.7zM14.4 193.8l-.1 .6a.32 .32 0 0 0 .4 .3 .32 .32 0 0 0 .2-.4v-.1a.31 .31 0 0 0-.1-.4 .31 .31 0 0 0-.3 0z"/>
<path d="M15.4 193.7l.3-.1a.37 .37 0 0 1 .4 0 .37 .37 0 0 1 .1 .4v.9h-.2v-.2l-.1 .1a.4 .4 0 0 1-.7-.3 .4 .4 0 0 1 .6-.4 .23 .23 0 0 0 .1-.4 .23 .23 0 0 0-.4 .2l-.1 .1h-.1zM15.5 194.3a.27 .27 0 0 0 0 .4 .27 .27 0 0 0 .4 0 .27 .27 0 0 0 0-.3v-.2z"/>
<path d="M17.3 193.6h.2v.5h.4a.39 .39 0 0 1 .2 .5 .39 .39 0 0 1-.4 .3h-.4zM17.5 194.3v.4h.1a.23 .23 0 0 0 .4-.1 .23 .23 0 0 0-.3-.3zM18.4 193.6h.1v1.3h-.1z"/>
<path d="M18.8 193.6h.5a.35 .35 0 0 1 .3 .2 .35 .35 0 0 1-.1 .4l.1 .1a.37 .37 0 0 1 0 .4 .37 .37 0 0 1-.3 .2h-.5zM19 193.7v.4h.2a.2 .2 0 0 0 .2-.2 .2 .2 0 0 0-.2-.2zM19 194.3v.4h.2a.22 .22 0 0 0 .3-.2 .22 .22 0 0 0-.3-.2z"/>
<path d="M19.9 193.7l.5-.1a.33 .33 0 0 1 .3 .4v.9h-.1l-.1-.2-.1 .2a.41 .41 0 0 1-.7-.4 .41 .41 0 0 1 .6-.4 .23 .23 0 0 0 .1-.4 .23 .23 0 0 0-.4 .1v.2h-.2zM20 194.4a.28 .28 0 0 0 .3 .3 .28 .28 0 0 0 .2-.3v-.2z"/>
<path d="M23.2 193.7h.1a.5 .5 0 0 1 .6 0 .5 .5 0 0 1 .1 .6h-.8l.1 .1a.3 .3 0 0 0 .2 .3 .3 .3 0 0 0 .4-.2l.1 .1-.2 .3h-.3l-.3-.1-.1-.3zM23.4 193.7l-.1 .4h.6a.33 .33 0 0 0-.5-.4z"/>
<path d="M9.5 203.7l.2-.1a.68 .68 0 0 1 .6 .6 .68 .68 0 0 1-.6 .7 .75 .75 0 0 1-.2-1.2zM9.6 203.7l-.2 .5a.38 .38 0 0 0 .1 .4 .38 .38 0 0 0 .4 .1l.2-.5a.38 .38 0 0 0-.5-.5z"/>
<path d="M12.3 203.6h.1v.1l.2-.1a.55 .55 0 0 1 .6 .2 .55 .55 0 0 1 0 .7l-.1 .2a.38 .38 0 0 1-.7 .1v.6h-.1zM12.6 203.7l-.2 .3v.3a.32 .32 0 0 0 .4 .4 .32 .32 0 0 0 .2-.5 .32 .32 0 0 0-.4-.5z"/>
<path d="M13.5 203.7l.4-.1 .3 .2 .1 .6-.3 .5h-.5l-.2-.3-.1-.6zM13.6 203.7l-.1 .3v.3a.34 .34 0 0 0 .4 .4 .34 .34 0 0 0 .1-.5v-.4z"/>
<path d="M14.4 203.6h.4a.35 .35 0 0 1 .4 .2 .35 .35 0 0 1-.1 .4l.1 .1a.37 .37 0 0 1 0 .4 .37 .37 0 0 1-.4 .2h-.4zM14.6 203.8v.3h.2a.18 .18 0 0 0 .2-.1 .18 .18 0 0 0-.2-.2zM14.6 204.3v.4h.2a.2 .2 0 0 0 .3-.2 .2 .2 0 0 0-.3-.2z"/>
<path d="M16.3 203.7l.3-.1a.39 .39 0 0 1 .4 .4l.1 .9h-.2v-.2l-.3 .2a.41 .41 0 0 1-.5-.5 .41 .41 0 0 1 .6-.3 .25 .25 0 0 0 0-.4 .25 .25 0 0 0-.4 .2l-.1 .1zM16.3 204.4a.28 .28 0 0 0 .4 .3 .28 .28 0 0 0 .1-.5z"/>
<path d="M18.2 203.1h.2l.6 1.8h-.3l-.1-.6h-.7l-.1 .6h-.2zM18.2 203.3l-.2 .9h.5z"/>
<path d="M19.3 203.2l.6-.1 .5 .5v.8l-.5 .5h-.5l-.4-.4v-.8zM19.4 203.4l-.2 .5 .1 .5a.5 .5 0 0 0 .6 .3 .5 .5 0 0 0 .3-.7l-.1-.4a.45 .45 0 0 0-.7-.2z"/>
</g>
<!-- layer: 0 -->
<g fill="none" stroke="#000" stroke-width=".25">
<path d="M.7 59.1h21v6h-21zM62.6 52.1h14.1v6h5M67.6 58.1h5v8h-5zM.7 75.1h21v6h-21zM68.7 62.1v2M68.7 63.1h3M70.5 62.4l.5-.2-1.7 1.5M71 62.2l-.2 .4M71.7 62.1v2M.7 91.1h21v6h-21zM.7 100.1h21v6h-21zM.7 107.1h21v6h-21z"/>
<path d="M.7 114.1h21v6h-21zM21.7 103.1h3.9v3h7M21.7 110.1h10.9M32.6 114.1h-7v3h-3.9M.7 123.1h21v6h-21zM.7 139.1h21v6h-21zM116.7 152.1h2.9M136.6 156.1v4h-3M111.6 160.1h13.1M116.7 164.1h5v8h-5zM117.6 168.1v2M117.6 169.1h3"/>
<path d="M119.5 168.4l.5-.2-1.6 1.5M120 168.2l-.2 .4M120.6 168.1v2M131.6 164.1h5v8h-5zM132.7 169.1h2.9M132.7 168.1v2M134.5 168.4l.5-.2-1.7 1.5M135 168.2l-.3 .4M135.6 168.1v2M141.6 160.1v8h-5M146.6 164.1v14h-13M151.6 168.1v18h-13"/>
<path d="M156.6 172.1v18h-65M161.7 176.1v18M176.6 164.1h8M184.6 160.1h5v8h-5zM185.6 164.1v2M185.6 165.1h3M187.5 164.4l.5-.2-1.7 1.4M188 164.2l-.3 .4M188.6 164.1v2M189.6 164.1h8M193.6 164.1v11M166.7 180.1v24h-135"/>
</g>
<g fill="#6bffb3" stroke="#6bffb3" stroke-width=".17">
<path d="M.7 100.1l21 6v-6zM.7 100.1l21 6h-21z"/>
<path d="M.7 107.1l21 6v-6zM.7 107.1l21 6h-21z"/>
<path d="M.7 114.1l21 6v-6zM.7 114.1l21 6h-21z"/>
<path d="M.7 91.1l21 6v-6zM.7 91.1l21 6h-21z"/>
<path d="M.7 75.1l21 6v-6zM.7 75.1l21 6h-21z"/>
<path d="M.7 59.1l21 6v-6zM.7 59.1l21 6h-21z"/>
<path d="M.7 123.1l21 6v-6zM.7 123.1l21 6h-21z"/>
<path d="M.7 139.1l21 6v-6zM.7 139.1l21 6h-21z"/>
</g>
<g font-size="2.5">
<text x="8.9" y="8.9">Вывод терминала</text>
<text x="74.5" y="7">&amp;</text>
<text x="219.4" y="10.8">АОСН(n): Ввод</text>
<text x="9.8" y="18.9">ОВ АОСН/АПВН</text>
<text x="54.6" y="19">1</text>
<text x="74.5" y="23">&amp;</text>
<text x="12.9" y="28.9">ОВ АОСН</text>
<text x="215.3" y="25.9">АОСН(n): Оперативный</text>
<text x="223.6" y="27.9">вывод</text>
<text x="11.6" y="38.9">ОВ АОСН(n)</text>
<text x="10.4" y="48.9">АОСН</text>
<text x="50.2" y="54.9">U1&lt;</text>
<text x="69" y="57">T2</text>
<text x="83.4" y="57">&amp;</text>
<text x="9.9" y="63">U1</text>
<text x="68.1" y="61">TOF</text>
<text x="218.1" y="60.9">АОСН(n): ИО U1&lt;</text>
<text x="49.5" y="70.9">U1см&lt;</text>
<text x="74.5" y="73">&amp;</text>
<text x="216.9" y="76.9">АОСН(n): ИО U1см&lt;</text>
<text x="8.6" y="79">U1см</text>
<text x="50.9" y="86.9">F&lt;</text>
<text x="74.5" y="89">&amp;</text>
<text x="10.5" y="95">F</text>
<text x="218.8" y="92.9">АОСН(n): ИО F&lt;</text>
<text x="9" y="104">UAB</text>
<text x="33.1" y="102.9">U</text>
<text x="50.8" y="102.9">U&lt;</text>
<text x="74.5" y="105">&amp;</text>
<text x="8.9" y="111">UBC</text>
<text x="218.7" y="108.9">АОСН(n): ИО U&lt;</text>
<text x="8.9" y="118">UCA</text>
<text x="49.1" y="118.9">dU/dt&gt;</text>
<text x="74.5" y="121">&amp;</text>
<text x="221.7" y="125.9">ИО dU/dt&gt;</text>
<text x="222.2" y="123.8">АОСН(n):</text>
<text x="8.7" y="127">dU/dt</text>
<text x="50.2" y="134.9">U2&gt;</text>
<text x="74.5" y="137">&amp;</text>
<text x="9.8" y="143">U2</text>
<text x="218.1" y="140.9">АОСН(n): ИО U2&gt;</text>
<text x="173.4" y="147">&amp;</text>
<text x="186.1" y="159">T1</text>
<text x="199.4" y="159">&amp;</text>
<text x="117" y="167">TON</text>
<text x="118" y="163">T3</text>
<text x="132.1" y="167">TOF</text>
<text x="133" y="163">T4</text>
<text x="185" y="163">TON</text>
<text x="214.7" y="164.9">АОСН(n): Срабатывание</text>
<text x="212.8" y="175.9">АОСН(n):</text>
<text x="219.6" y="186.9">АОСН(n): Пуск</text>
<text x="5.1" y="194.9">БНН</text>
<text x="7.2" y="204.9">а</text>
</g>
<g font-size="2.4">
<text x="53.5" y="4">SGF1</text>
<text x="120.5" y="148">SGF2</text>
<text x="125.5" y="156">SGF3</text>
<text x="125.5" y="174">SGF4</text>
<text x="130.5" y="182">SGF5</text>
</g>
<g font-size="1.7">
<text x="49.6" y="5.9">&quot;0&quot;</text>
<text x="49.6" y="8.9">&quot;1&quot;</text>
<text x="53.8" y="6.8">0</text>
<text x="53.8" y="9.7">1</text>
<text x="34.6" y="102.9">мин</text>
<text x="117.6" y="149.9">&quot;0&quot;</text>
<text x="120.7" y="150.7">0</text>
<text x="120.7" y="153.7">1</text>
<text x="121.6" y="157.9">&quot;0&quot;</text>
<text x="125.8" y="158.7">0</text>
<text x="125.8" y="161.7">1</text>
<text x="121.6" y="175.9">&quot;0&quot;</text>
<text x="125.8" y="176.7">0</text>
<text x="125.8" y="179.7">1</text>
<text x="126.6" y="183.9">&quot;1&quot;</text>
<text x="130.8" y="184.7">0</text>
<text x="130.8" y="187.7">1</text>
</g>
</svg>
